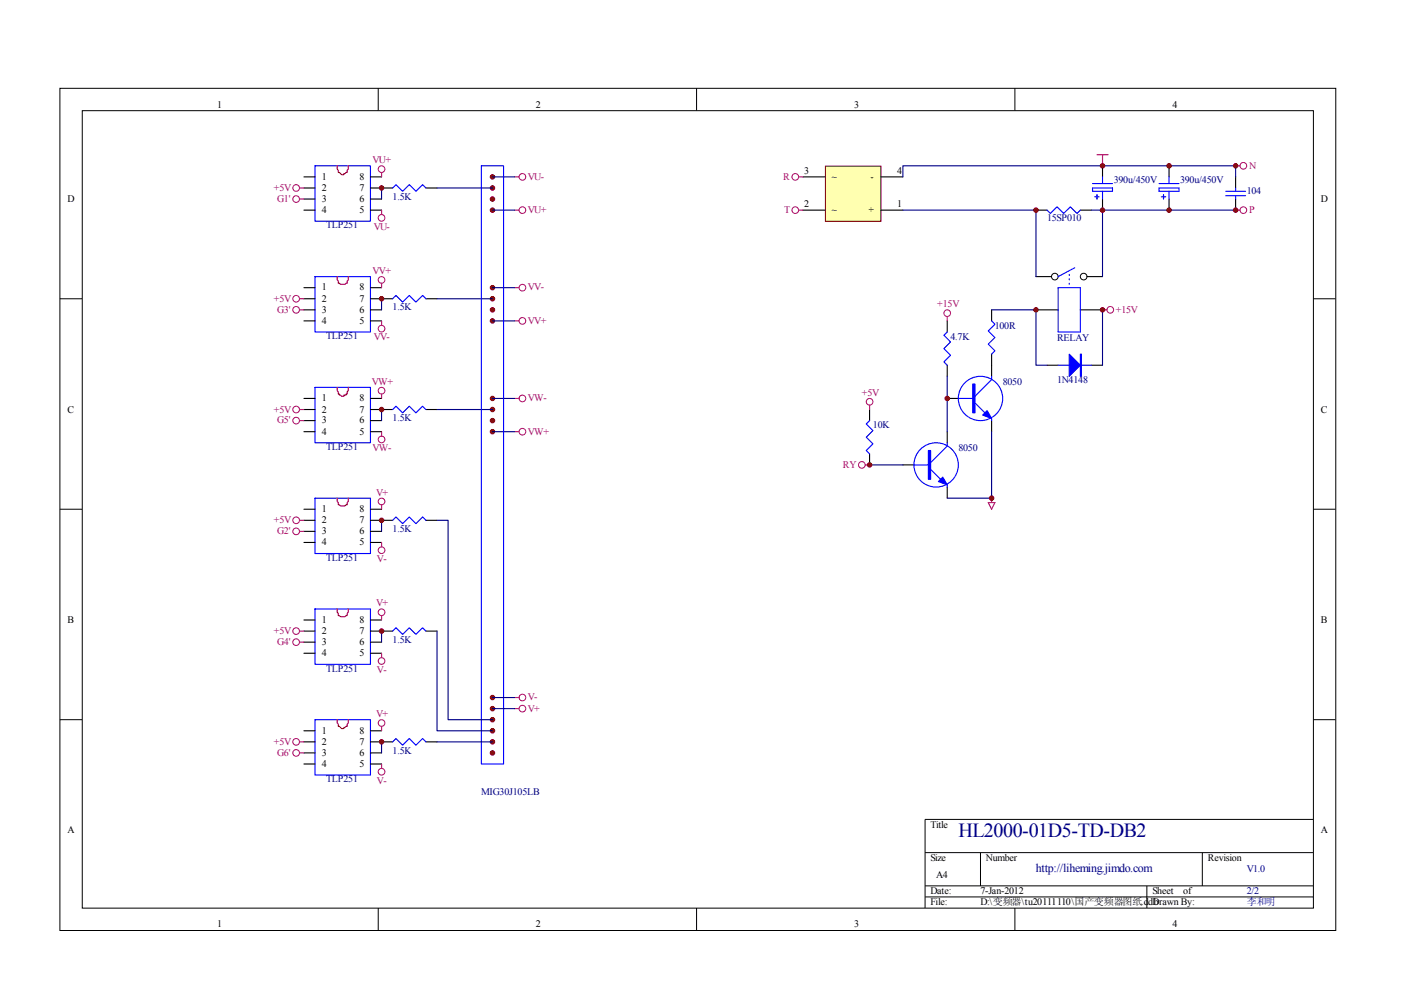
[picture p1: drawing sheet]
<svg xmlns="http://www.w3.org/2000/svg" width="297mm" height="210mm" viewBox="0 0 297 210" stroke-linecap="round" stroke-linejoin="round" font-family="sans-serif">
<g fill="none" stroke="#000" stroke-width=".21">
<path d="M12.7 18.7h270.5v178.6h-270.5zM80.2 18.7v4.7M147.7 18.7v4.7M215.2 18.7v4.7M17.4 23.5h261.1v169h-261.1zM12.7 63.3h4.7M278.4 63.3h4.7M12.7 108h4.7M278.4 108h4.7M12.7 152.6h4.7M278.4 152.6h4.7M278.4 173.7h-82.3v18.8"/>
<path d="M80.2 192.5v4.7M147.7 192.5v4.7M196.1 180.8h82.3M196.1 187.8h82.3M196.1 190.2h82.3M207.9 180.8v7M215.2 192.5v4.7M243.2 187.8v4.7M254.9 180.8v7"/>
<circle cx="223.6" cy="58.6" r=".7"/>
<circle cx="229.8" cy="58.6" r=".71"/>
</g>
<g fill="none" stroke="#00f" stroke-width=".23">
<path d="M66.8 35.2h11.7v11.7h-11.7zM83.2 39.9l.8-.7 1.4 1.4 1.4-1.4 1.4 1.4 1.4-1.4 .7 .7M102.1 35.2h4.7v126.8h-4.7zM66.8 58.6h11.7v11.8h-11.7zM226.7 58.2v.2M226.7 59.1v.2M227.9 56.8l-3.6 1.8M83.2 63.3l.8-.7 1.4 1.4 1.4-1.4 1.4 1.4 1.4-1.4 .7 .7M200.8 70.4l-.7 .7 1.4 1.4-1.4 1.4 1.4 1.4-1.4 1.4 .7 .7M210.2 68l.7 .7-1.4 1.5 1.4 1.4-1.4 1.4 1.4 1.4-.7 .7M210.2 79.8v.7l-3.5 3.5M224.3 61h4.7v9.4h-4.7z"/>
<path d="M224.3 77.4h7.1M226.7 60.1v.2M66.8 82.1h11.7v11.8h-11.7zM83.2 86.8l.8-.7 1.4 1.4 1.4-1.4 1.4 1.4 1.4-1.4 .7 .7M184.4 89.2l-.7 .7 1.4 1.4-1.4 1.4 1.4 1.4-1.4 1.4 .7 .7M193.8 98.6h3.5M197.3 99.5l2.1 2.1M200.8 93.9v.7l-3.5 3.5M203.2 84.5h3.5M206.7 85.4l2.1 2.1M210.2 88.7v.5M66.8 105.6h11.7v11.8h-11.7z"/>
<path d="M83.2 110.3l.8-.7 1.4 1.4 1.4-1.4 1.4 1.4 1.4-1.4 .7 .7M200.8 102.8v.5M66.8 129.1h11.7v11.8h-11.7zM83.2 133.8l.8-.7 1.4 1.4 1.4-1.4 1.4 1.4 1.4-1.4 .7 .7M66.8 152.6h11.7v11.7h-11.7zM83.2 157.3l.8-.7 1.4 1.4 1.4-1.4 1.4 1.4 1.4-1.4 .7 .7"/>
<circle cx="198.5" cy="98.6" r="4.7"/>
<circle cx="207.9" cy="84.5" r="4.7"/>
</g>
<g fill="none" stroke="#000" stroke-width=".23">
<path d="M64.4 37.5h2.4M64.4 39.9h2.4M78.5 37.5h2.4M78.5 39.9h4.7M90.3 39.9h2.4M64.4 42.2h2.4M64.4 44.6h2.4M78.5 42.2h2.4M78.5 44.6h2.4M219.6 58.6h3.3M230.5 58.6h3.3M64.4 61h2.4"/>
<path d="M64.4 63.3h2.4M64.4 65.7h2.4M64.4 68h2.4M78.5 61h2.4M78.5 63.3h4.7M78.5 65.7h2.4M78.5 68h2.4M90.3 63.3h2.4M200.8 68v2.4M200.8 77.4v2.4M210.2 65.7v2.3M210.2 75.1v4.7"/>
<path d="M219.6 65.7h4.7M222 77.4h2.3M229 65.7h4.8M231.4 77.4h2.4M64.4 84.5h2.4M64.4 86.8h2.4M64.4 89.2h2.4M64.4 91.5h2.4M78.5 84.5h2.4M78.5 86.8h4.7M78.5 89.2h2.4M78.5 91.5h2.4"/>
<path d="M90.3 86.8h2.4M184.4 86.8v2.4M184.4 96.2v2.4M191.4 98.6h2.4M200.8 84.5h2.4M200.8 91.5v2.4M210.2 89.2v2.3M64.4 108h2.4M64.4 110.3h2.4M64.4 112.7h2.4M64.4 115h2.4M78.5 108h2.4"/>
<path d="M78.5 110.3h4.7M78.5 112.7h2.4M78.5 115h2.4M90.3 110.3h2.4M200.8 103.3v2.3M64.4 131.5h2.4M64.4 133.8h2.4M64.4 136.2h2.4M64.4 138.5h2.4M78.5 131.5h2.4M78.5 133.8h4.7M78.5 136.2h2.4"/>
<path d="M78.5 138.5h2.4M90.3 133.8h2.4M64.4 154.9h2.4M64.4 157.3h2.4M64.4 159.6h2.4M78.5 154.9h2.4M78.5 157.3h4.7M78.5 159.6h2.4M90.3 157.3h2.4M64.4 162h2.4M78.5 162h2.4"/>
</g>
<path d="M71.5 35.2v.7l.2 .2v.5h.3a.74 .74 0 0 0 .9 .4v-.2l.7-.2v-.5l.2-.2v-.7M71.5 58.6v.7l.2 .3v.5a1.98 1.98 0 0 0 1.9 0v-.5l.2-.3v-.7M71.5 82.1v.7l.2 .3v.4h.3v.3l.4 .2h.5v-.2h.5v-.3h.2v-.4l.2-.3v-.7M71.5 105.6v.7l.2 .3v.4a1.98 1.98 0 0 0 1.9 0v-.4l.2-.3v-.7M71.5 129.1v.7l.2 .2v.5a2.02 2.02 0 0 0 1.9 0v-.5l.2-.2v-.7M71.5 152.6v.7l.2 .2v.5h.3a.74 .74 0 0 0 .9 .5v-.3l.7-.2v-.5l.2-.2v-.7" fill="none" stroke="#f00" stroke-width=".23"/>
<g fill="#800000" stroke="#800000" stroke-width=".21">
<circle cx="104.4" cy="37.5" r=".47"/>
<circle cx="104.4" cy="39.9" r=".47"/>
<circle cx="104.4" cy="42.2" r=".47"/>
<circle cx="104.4" cy="44.6" r=".47"/>
<circle cx="80.9" cy="39.9" r=".47"/>
<circle cx="104.4" cy="61" r=".47"/>
<circle cx="104.4" cy="63.3" r=".47"/>
<circle cx="104.4" cy="65.7" r=".47"/>
<circle cx="104.4" cy="68" r=".47"/>
<circle cx="80.9" cy="63.3" r=".47"/>
<circle cx="104.4" cy="84.5" r=".47"/>
<circle cx="104.4" cy="86.8" r=".47"/>
<circle cx="104.4" cy="89.2" r=".47"/>
<circle cx="104.4" cy="91.5" r=".47"/>
<circle cx="80.9" cy="86.8" r=".47"/>
<circle cx="80.9" cy="110.3" r=".47"/>
<circle cx="80.9" cy="133.8" r=".47"/>
<circle cx="80.9" cy="157.3" r=".47"/>
<circle cx="104.4" cy="159.6" r=".47"/>
<circle cx="104.4" cy="157.3" r=".47"/>
<circle cx="104.4" cy="154.9" r=".47"/>
<circle cx="104.4" cy="152.6" r=".47"/>
<circle cx="104.4" cy="150.2" r=".47"/>
<circle cx="104.4" cy="147.9" r=".47"/>
<circle cx="233.8" cy="65.7" r=".47"/>
<circle cx="219.6" cy="65.7" r=".47"/>
<circle cx="200.8" cy="84.5" r=".47"/>
<circle cx="184.4" cy="98.6" r=".47"/>
<circle cx="210.2" cy="105.6" r=".47"/>
</g>
<g fill="none" stroke="#a1006a" stroke-width=".21">
<circle cx="62.8" cy="39.9" r=".71"/>
<circle cx="80.9" cy="35.9" r=".71"/>
<circle cx="110.8" cy="37.5" r=".71"/>
<circle cx="62.8" cy="42.2" r=".71"/>
<circle cx="80.9" cy="46.2" r=".71"/>
<circle cx="80.9" cy="59.3" r=".71"/>
<circle cx="110.8" cy="44.6" r=".71"/>
<circle cx="62.8" cy="65.7" r=".71"/>
<circle cx="62.8" cy="63.3" r=".71"/>
<circle cx="80.9" cy="69.7" r=".71"/>
<circle cx="110.8" cy="68" r=".71"/>
<circle cx="110.8" cy="61" r=".71"/>
<circle cx="200.8" cy="66.4" r=".7"/>
<circle cx="235.4" cy="65.7" r=".71"/>
<circle cx="62.8" cy="89.2" r=".71"/>
<circle cx="62.8" cy="86.8" r=".71"/>
<circle cx="80.9" cy="82.8" r=".71"/>
<circle cx="80.9" cy="93.2" r=".71"/>
<circle cx="110.8" cy="91.5" r=".71"/>
<circle cx="110.8" cy="84.5" r=".71"/>
<circle cx="182.7" cy="98.6" r=".71"/>
<circle cx="184.4" cy="85.2" r=".71"/>
<circle cx="62.8" cy="110.3" r=".71"/>
<circle cx="62.8" cy="112.7" r=".71"/>
<circle cx="80.9" cy="106.3" r=".71"/>
<circle cx="80.9" cy="116.7" r=".71"/>
<circle cx="62.8" cy="133.8" r=".71"/>
<circle cx="62.8" cy="136.2" r=".71"/>
<circle cx="80.9" cy="129.8" r=".71"/>
<circle cx="62.8" cy="157.3" r=".71"/>
<circle cx="62.8" cy="159.6" r=".71"/>
<circle cx="80.9" cy="140.1" r=".71"/>
<circle cx="80.9" cy="153.3" r=".71"/>
<circle cx="110.8" cy="147.9" r=".71"/>
<circle cx="110.8" cy="150.2" r=".71"/>
<circle cx="80.9" cy="163.6" r=".71"/>
</g>
<g fill="none" stroke="#a1006a" stroke-width=".23">
<path d="M63.5 39.9h.9M80.9 36.6v.9M109.1 37.5h1M63.5 42.2h.9M80.9 44.6v.9M109.1 44.6h1M63.5 63.3h.9M63.5 65.7h.9M80.9 60.1v.9M80.9 68v1M109.1 68h1M109.1 61h1"/>
<path d="M200.8 67.1v.9M233.8 65.7h.9M63.5 86.8h.9M63.5 89.2h.9M80.9 83.5v1M80.9 91.5v1M109.1 91.5h1M109.1 84.5h1M183.4 98.6h1M184.4 85.9v.9M63.5 110.3h.9M63.5 112.7h.9"/>
<path d="M80.9 107v1M80.9 115v1M209.5 106.6h1.4l-.7 1.4zM210.2 105.6v1M63.5 133.8h.9M63.5 136.2h.9M80.9 130.5v1M80.9 138.5v.9M63.5 157.3h.9M63.5 159.6h.9M80.9 154v.9M109.1 147.9h1"/>
<path d="M109.1 150.2h1M80.9 162v.9"/>
</g>
<g fill="none" stroke="#000080" stroke-width=".23">
<path d="M80.9 39.9v2.3M92.7 39.9h11.7M104.4 37.5h4.7M104.4 44.6h4.7M80.9 63.3v2.4M92.7 63.3h11.7M104.4 61h4.7M104.4 68h4.7M200.8 79.8v11.7M210.2 65.7h9.4v11.7h2.4M233.8 65.7v11.7M80.9 86.8v2.4"/>
<path d="M92.7 86.8h11.7M104.4 84.5h4.7M104.4 91.5h4.7M184.4 98.6h7M210.2 91.5v14.1h-9.4M80.9 110.3v2.4M92.7 110.3h2.3v42.3h9.4M80.9 133.8v2.4M92.7 133.8v21.1h11.7M80.9 157.3v2.3M92.7 157.3h11.7M104.4 147.9h4.7"/>
<path d="M104.4 150.2h4.7"/>
</g>
<g fill="#00f" stroke="#00f" stroke-width=".23">
<path d="M199.9 101.2l.9 1.6-1.8-.7z"/>
<path d="M208.4 88l.9-.9 .9 1.6z"/>
<path d="M226.7 75.1l2.3 2.3-2.3 2.4z"/>
<path d="M196.8 95.5h.5v6.1h-.5z" fill-rule="evenodd"/>
<path d="M206.2 81.4h.5v6.1h-.5z" fill-rule="evenodd"/>
<path d="M229 75.1h.3v4.7h-.3z" fill-rule="evenodd"/>
</g>
<path d="M175.1 35.3h11.7v11.6h-11.7z" fill="#ffffb0"/>
<path d="M175 35.2h11.8v11.7h-11.8z" fill="none" stroke="#800000" stroke-width=".21"/>
<path d="M170.3 37.5h4.7M186.7 37.5h4.7M233.8 35.2v2.3M247.9 35.2v2.3M262 37.5v2.4M170.3 44.6h4.7M186.7 44.6h4.7M219.6 44.6h2.4M229 44.6h2.4M233.8 42.2v2.4M247.9 42.2v2.4M262 42.2v2.4" fill="none" stroke="#000" stroke-width=".23"/>
<g fill="none" stroke="#00f" stroke-width=".23">
<path d="M231.6 39.9h4.3v.7h-4.3zM231.6 38.9h4.3M233.8 37.5v1.4M245.7 38.9h4.3M245.7 39.9h4.3v.7h-4.3zM247.9 37.5v1.4M262 39.9v.7M222 44.6l.7 .7 1.4-1.4 1.4 1.4 1.4-1.4 1.4 1.4 .7-.7M232.1 41.7h.9M232.6 41.3v.9M233.8 40.6v1.6M246.2 41.7h1"/>
<path d="M246.7 41.3v.9M247.9 40.6v1.6M259.9 40.6h4.2M259.9 41.5h4.2M262 41.5v.7"/>
</g>
<g fill="none" stroke="#a1006a" stroke-width=".21">
<circle cx="168.6" cy="37.5" r=".7"/>
<circle cx="263.6" cy="35.2" r=".71"/>
<circle cx="168.6" cy="44.6" r=".7"/>
<circle cx="263.6" cy="44.6" r=".71"/>
</g>
<path d="M169.3 37.5h1M232.6 32.8h2.3M233.8 32.8v2.4M262 35.2h.9M169.3 44.6h1M262 44.6h.9" fill="none" stroke="#a1006a" stroke-width=".23"/>
<path d="M191.4 37.5v-2.3h70.6v2.3M191.4 44.6h28.2v14M231.4 44.6h2.4v14M233.8 44.6h28.2" fill="none" stroke="#000080" stroke-width=".23"/>
<g fill="#800000" stroke="#800000" stroke-width=".21">
<circle cx="219.6" cy="44.6" r=".47"/>
<circle cx="247.9" cy="35.2" r=".47"/>
<circle cx="233.8" cy="35.2" r=".47"/>
<circle cx="233.8" cy="44.6" r=".47"/>
<circle cx="247.9" cy="44.6" r=".47"/>
<circle cx="262" cy="44.6" r=".47"/>
<circle cx="262" cy="35.2" r=".47"/>
</g>
<text font-size="4.2" fill="#000080" x="203.2" y="177.4">HL2000-01D5-TD-DB2</text>
<text font-size="2.5" fill="#000080" x="219.6" y="184.8">http://liheming.jimdo.com</text>
<g font-size="2.1">
<text x="46.1" y="22.9">1</text>
<text x="113.6" y="22.9">2</text>
<text x="181.1" y="22.9">3</text>
<text x="248.6" y="22.9">4</text>
<text x="68.2" y="38.1">1</text>
<text x="68.2" y="40.5">2</text>
<text x="76.2" y="40.5">7</text>
<text x="76.2" y="38.1">8</text>
<text x="170.5" y="36.9">3</text>
<text x="176.4" y="38.1">~</text>
<text x="184.6" y="38.1">-</text>
<text x="190.2" y="36.9">4</text>
<text x="14.3" y="42.8">D</text>
<text x="68.2" y="42.8">3</text>
<text x="68.2" y="45.1">4</text>
<text x="76.2" y="45.1">5</text>
<text x="76.2" y="42.8">6</text>
<text x="170.5" y="44">2</text>
<text x="176.4" y="45.1">~</text>
<text x="184.1" y="45.1">+</text>
<text x="190.2" y="44">1</text>
<text x="280.1" y="42.8">D</text>
<text x="68.2" y="61.6">1</text>
<text x="68.2" y="63.9">2</text>
<text x="76.2" y="63.9">7</text>
<text x="76.2" y="61.6">8</text>
<text x="68.2" y="66.3">3</text>
<text x="68.2" y="68.7">4</text>
<text x="76.2" y="68.7">5</text>
<text x="76.2" y="66.3">6</text>
<text x="14.3" y="87.5">C</text>
<text x="68.2" y="85.1">1</text>
<text x="68.2" y="87.5">2</text>
<text x="68.2" y="89.8">3</text>
<text x="76.2" y="89.8">6</text>
<text x="76.2" y="87.5">7</text>
<text x="76.2" y="85.1">8</text>
<text x="280.1" y="87.5">C</text>
<text x="68.2" y="92.1">4</text>
<text x="76.2" y="92.1">5</text>
<text x="68.2" y="108.6">1</text>
<text x="68.2" y="110.9">2</text>
<text x="68.2" y="113.3">3</text>
<text x="76.2" y="113.3">6</text>
<text x="76.2" y="110.9">7</text>
<text x="76.2" y="108.6">8</text>
<text x="68.2" y="115.6">4</text>
<text x="76.2" y="115.6">5</text>
<text x="14.3" y="132.1">B</text>
<text x="68.2" y="132.1">1</text>
<text x="68.2" y="134.4">2</text>
<text x="68.2" y="136.8">3</text>
<text x="76.2" y="136.8">6</text>
<text x="76.2" y="134.4">7</text>
<text x="76.2" y="132.1">8</text>
<text x="280.1" y="132.1">B</text>
<text x="68.2" y="139.1">4</text>
<text x="76.2" y="139.1">5</text>
<text x="68.2" y="155.5">1</text>
<text x="76.2" y="155.5">8</text>
<text x="68.2" y="157.9">2</text>
<text x="68.2" y="160.3">3</text>
<text x="76.2" y="160.3">6</text>
<text x="76.2" y="157.9">7</text>
<text x="68.2" y="162.6">4</text>
<text x="76.2" y="162.6">5</text>
<text x="14.3" y="176.7">A</text>
<text x="197.3" y="175.5">Title</text>
<text x="280.1" y="176.7">A</text>
<text x="197.3" y="182.6">Size</text>
<text x="209" y="182.6">Number</text>
<text x="256.1" y="182.6">Revision</text>
<text x="197.3" y="189.6">Date:</text>
<text x="197.3" y="192">File:</text>
<text x="198.5" y="186.1">A4</text>
<text x="207.9" y="189.6">7-Jan-2012</text>
<text x="207.9" y="192">D:\变频器\tu20111110\国产变频器图纸.ddb</text>
<text x="244.3" y="189.6">Sheet</text>
<text x="244.3" y="192">Drawn By:</text>
<text x="250.9" y="189.6">of</text>
<text x="46.1" y="196.6">1</text>
<text x="113.6" y="196.6">2</text>
<text x="181.1" y="196.6">3</text>
<text x="248.6" y="196.6">4</text>
</g>
<g font-size="2.1" fill="#a1006a">
<text x="79" y="34.6">VU+</text>
<text x="264.8" y="35.7">N</text>
<text x="58.1" y="40.5">+5V</text>
<text x="111.9" y="38.1">VU-</text>
<text x="166" y="38.1">R</text>
<text x="58.8" y="42.8">G1'</text>
<text x="111.9" y="45.1">VU+</text>
<text x="166.3" y="45.1">T</text>
<text x="264.8" y="45.1">P</text>
<text x="79.2" y="48.7">VU-</text>
<text x="79" y="58.1">VV+</text>
<text x="58.1" y="63.9">+5V</text>
<text x="111.9" y="61.6">VV-</text>
<text x="198.7" y="65.1">+15V</text>
<text x="58.8" y="66.3">G3'</text>
<text x="111.9" y="68.7">VV+</text>
<text x="236.6" y="66.3">+15V</text>
<text x="79.2" y="72.2">VV-</text>
<text x="78.8" y="81.5">VW+</text>
<text x="182.7" y="83.9">+5V</text>
<text x="58.1" y="87.5">+5V</text>
<text x="58.8" y="89.8">G5'</text>
<text x="111.9" y="85.1">VW-</text>
<text x="79" y="95.7">VW-</text>
<text x="111.9" y="92.1">VW+</text>
<text x="178.7" y="99.2">RY</text>
<text x="79.8" y="105.1">V+</text>
<text x="58.1" y="110.9">+5V</text>
<text x="58.8" y="113.3">G2'</text>
<text x="79.9" y="119.1">V-</text>
<text x="79.8" y="128.5">V+</text>
<text x="58.1" y="134.4">+5V</text>
<text x="58.8" y="136.8">G4'</text>
<text x="79.9" y="142.6">V-</text>
<text x="111.9" y="148.5">V-</text>
<text x="79.8" y="152">V+</text>
<text x="111.9" y="150.9">V+</text>
<text x="58.1" y="157.9">+5V</text>
<text x="58.8" y="160.3">G6'</text>
<text x="79.9" y="166.1">V-</text>
</g>
<g font-size="2.1" fill="#000080">
<text x="236.1" y="38.8">390u/450V</text>
<text x="250.2" y="38.8">390u/450V</text>
<text x="264.3" y="41.2">104</text>
<text x="83.2" y="42.3">1.5K</text>
<text x="222" y="46.8">15SP010</text>
<text x="69.2" y="48.4">TLP251</text>
<text x="83.2" y="65.8">1.5K</text>
<text x="69.2" y="71.9">TLP251</text>
<text x="210.9" y="69.8">100R</text>
<text x="201.5" y="72.2">4.7K</text>
<text x="224.1" y="72.4">RELAY</text>
<text x="212.6" y="81.5">8050</text>
<text x="224.1" y="81.3">1N4148</text>
<text x="83.2" y="89.3">1.5K</text>
<text x="69.2" y="95.4">TLP251</text>
<text x="185.1" y="90.7">10K</text>
<text x="203.2" y="95.7">8050</text>
<text x="83.2" y="112.8">1.5K</text>
<text x="69.2" y="118.9">TLP251</text>
<text x="83.2" y="136.3">1.5K</text>
<text x="69.2" y="142.4">TLP251</text>
<text x="83.2" y="159.8">1.5K</text>
<text x="69.2" y="165.9">TLP251</text>
<text x="102" y="168.5">MIG30J105LB</text>
<text x="264.3" y="184.9">V1.0</text>
<text x="264.3" y="192">李和明</text>
<text x="264.3" y="189.6">2/2</text>
</g>
</svg>
